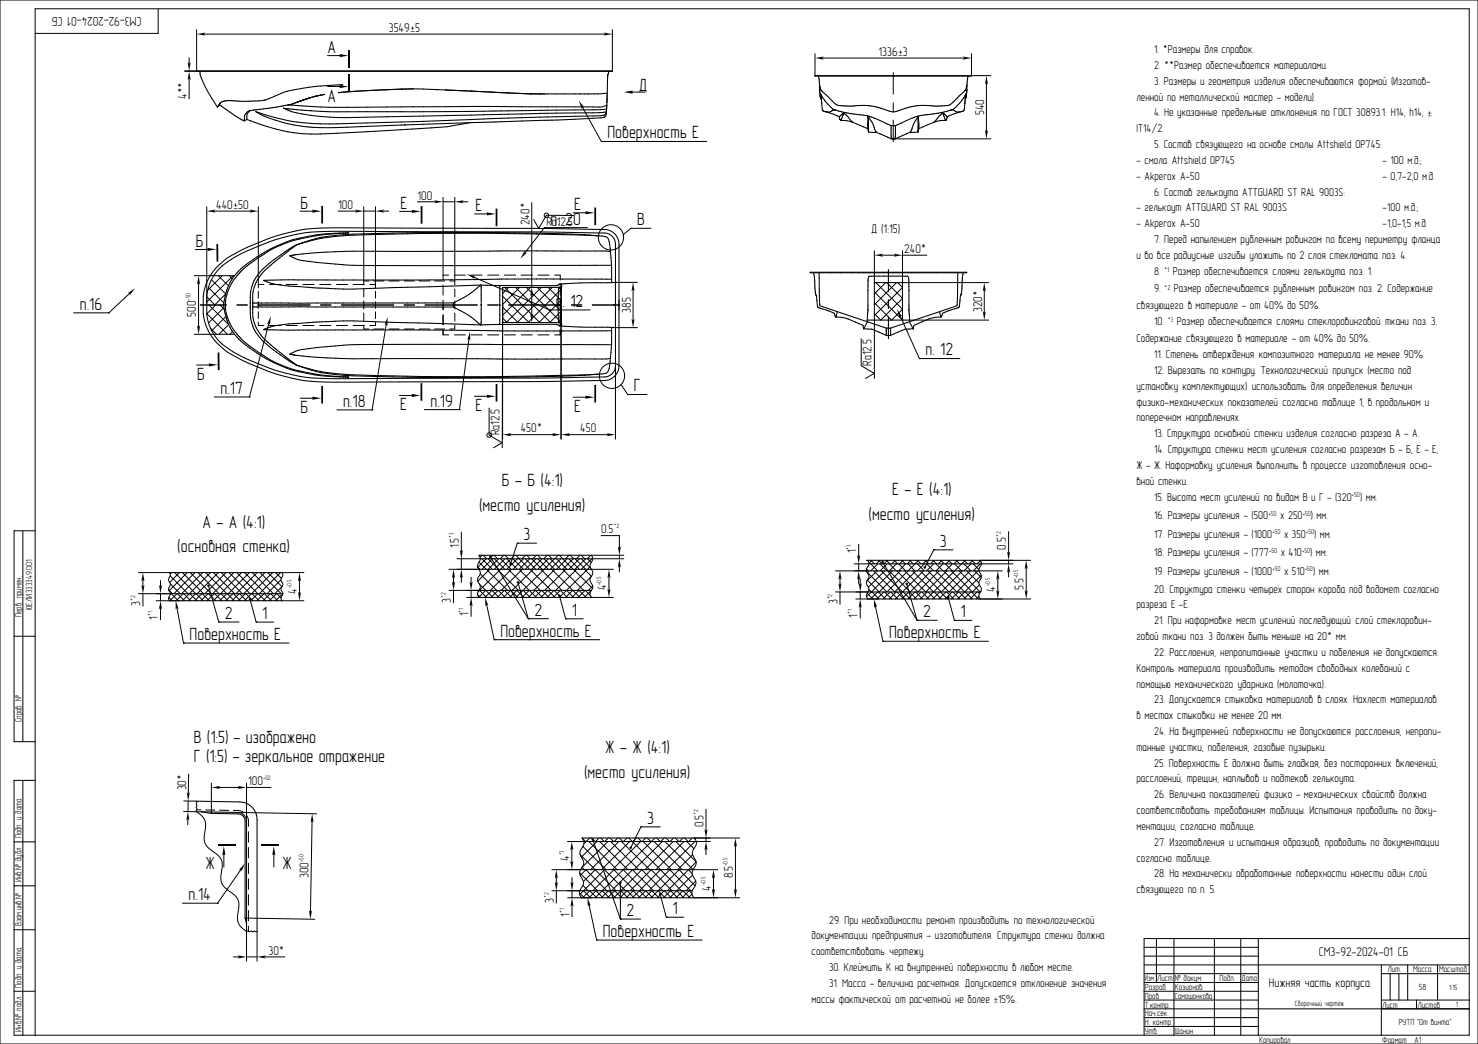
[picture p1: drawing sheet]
<svg xmlns="http://www.w3.org/2000/svg" width="841mm" height="594mm" viewBox="0 0 841 594" stroke-linecap="round" stroke-linejoin="round" font-family="sans-serif">
<g fill="#000">
<path d="M193 31l5 1-5 1zM193 48l5 1-5 1zM127 481l1 5h-2zM156 481l1 5h-2z"/>
<path d="M112 19h5h-1l1 1z" fill-rule="evenodd"/>
<path d="M235 15v1h1h-1v1v-1h-1h1zM234 18h2z" fill-rule="evenodd"/>
<path d="M107 35l1 1 1-1-1 5z" fill-rule="evenodd"/>
<path d="M198 29h1v10h-1z" fill-rule="evenodd"/>
<path d="M343 19h5l-5 1 1-1z" fill-rule="evenodd"/>
<path d="M464 33l5-1-1 1 1 1z" fill-rule="evenodd"/>
<path d="M512 29h1v1l-1 1v-1h-1l1-1zM511 31h2z" fill-rule="evenodd"/>
<path d="M548 32l5 1-5 1 1-1z" fill-rule="evenodd"/>
<path d="M108 41l1 5-1-1-1 1z" fill-rule="evenodd"/>
<path d="M198 42h1v10h-1z" fill-rule="evenodd"/>
<path d="M561 43l1 5-1-1-1 1z" fill-rule="evenodd"/>
<path d="M329 57l4 4h-2v1z" fill-rule="evenodd"/>
<path d="M560 74l1 1 1-1-1 5z" fill-rule="evenodd"/>
<path d="M813 64l1-1v1v1h-1zM813 66h1z" fill-rule="evenodd"/>
<path d="M118 120l5-1-1 1 1 1z" fill-rule="evenodd"/>
<path d="M134 116v1h1h-1v1v-1h-1h1zM133 118l2 1z" fill-rule="evenodd"/>
<path d="M214 120l5-1-1 1 1 1z" fill-rule="evenodd"/>
<path d="M247 114l5 1-5 1 1-1z" fill-rule="evenodd"/>
<path d="M259 115l5-1-1 1 1 1z" fill-rule="evenodd"/>
<path d="M142 119l5 1-5 1 1-1z" fill-rule="evenodd"/>
<path d="M202 119l5 1-5 1 1-1z" fill-rule="evenodd"/>
<path d="M266 156l5 1-2 1 1 1z" fill-rule="evenodd"/>
<path d="M298 143l1 1h1l-4 3z" fill-rule="evenodd"/>
<path d="M73 167l4-3-3 4v-1z" fill-rule="evenodd"/>
<path d="M113 157l1 5-1-1-1 1z" fill-rule="evenodd"/>
<path d="M302 179l1 1v-1v5z" fill-rule="evenodd"/>
<path d="M303 164v5v-1l-1 1z" fill-rule="evenodd"/>
<path d="M360 161l1 5-1-1-1 1z" fill-rule="evenodd"/>
<path d="M112 185l1 1 1-1-1 5z" fill-rule="evenodd"/>
<path d="M154 180v5l-1-1h-1z" fill-rule="evenodd"/>
<path d="M220 180l1 5-1-1-1 1z" fill-rule="evenodd"/>
<path d="M267 189l1 5-1-1-1 1z" fill-rule="evenodd"/>
<path d="M359 181l1 1 1-1-1 5z" fill-rule="evenodd"/>
<path d="M286 247l5-1-1 1 1 1z" fill-rule="evenodd"/>
<path d="M314 246l5 1-5 1 1-1z" fill-rule="evenodd"/>
<path d="M319 247l5-1-1 1 1 1z" fill-rule="evenodd"/>
<path d="M345 246l5 1-5 1 1-1z" fill-rule="evenodd"/>
<path d="M262 313l1 1v-1v5z" fill-rule="evenodd"/>
<path d="M352 311v1l1-1-1 5z" fill-rule="evenodd"/>
<path d="M488 316l1 1v-1v5z" fill-rule="evenodd"/>
<path d="M573 314l1 1 1-1-1 5z" fill-rule="evenodd"/>
<path d="M80 333l1 1 1-1-1 5z" fill-rule="evenodd"/>
<path d="M81 326l1 5-1-1-1 1z" fill-rule="evenodd"/>
<path d="M90 333l1 1 1-1-1 5z" fill-rule="evenodd"/>
<path d="M170 337v1l1-1-1 5z" fill-rule="evenodd"/>
<path d="M170 326l1 5-1-1v1z" fill-rule="evenodd"/>
<path d="M257 331l1 1 1-1-1 5z" fill-rule="evenodd"/>
<path d="M258 324l1 5-1-1-1 1z" fill-rule="evenodd"/>
<path d="M263 324v5v-1l-1 1z" fill-rule="evenodd"/>
<path d="M267 331l1 1 1-1-1 5z" fill-rule="evenodd"/>
<path d="M346 335l1 1v-1v5z" fill-rule="evenodd"/>
<path d="M347 324v5v-1l-1 1z" fill-rule="evenodd"/>
<path d="M352 318l1 5-1-1v1z" fill-rule="evenodd"/>
<path d="M477 332l1 1 1-1-1 5z" fill-rule="evenodd"/>
<path d="M478 325l1 5-1-1-1 1z" fill-rule="evenodd"/>
<path d="M489 332v1l1-1-1 5z" fill-rule="evenodd"/>
<path d="M489 325v5v-1l-1 1z" fill-rule="evenodd"/>
<path d="M567 336l1 1 1-1-1 5z" fill-rule="evenodd"/>
<path d="M568 325l1 5-1-1-1 1z" fill-rule="evenodd"/>
<path d="M574 321l1 5-1-1-1 1z" fill-rule="evenodd"/>
<path d="M583 336l1 1 1-1-1 5z" fill-rule="evenodd"/>
<path d="M584 319l1 5-1-1-1 1z" fill-rule="evenodd"/>
<path d="M91 342l1 5-1-1-1 1z" fill-rule="evenodd"/>
<path d="M100 342l2 5-1-1-1 1z" fill-rule="evenodd"/>
<path d="M268 340l1 5-1-1-1 1z" fill-rule="evenodd"/>
<path d="M276 340l2 5-1-1-1 1z" fill-rule="evenodd"/>
<path d="M489 341l1 5-1-1v1z" fill-rule="evenodd"/>
<path d="M497 341l2 5-1-1-1 1z" fill-rule="evenodd"/>
<path d="M106 451l1 1 1-1-1 5z" fill-rule="evenodd"/>
<path d="M120 448l5-1-1 1 1 1z" fill-rule="evenodd"/>
<path d="M135 447l5 1-5 1 1-1z" fill-rule="evenodd"/>
<path d="M107 462l1 5-1-1-1 1z" fill-rule="evenodd"/>
<path d="M178 463v5v-1l-1 1z" fill-rule="evenodd"/>
<path d="M401 472l1 1 1-1-1 5z" fill-rule="evenodd"/>
<path d="M124 480h10v1h-10z" fill-rule="evenodd"/>
<path d="M139 491l-2 5v-1h-1z" fill-rule="evenodd"/>
<path d="M149 480h10v1h-10z" fill-rule="evenodd"/>
<path d="M317 495v5v-1l-1 1z" fill-rule="evenodd"/>
<path d="M325 490v1l1-1-1 5z" fill-rule="evenodd"/>
<path d="M325 479l1 5-1-1v1z" fill-rule="evenodd"/>
<path d="M402 479l1 5-1-1-1 1z" fill-rule="evenodd"/>
<path d="M406 495l1 5-1-1-1 1z" fill-rule="evenodd"/>
<path d="M418 477l1 5-1-1v1z" fill-rule="evenodd"/>
<path d="M176 518l1 1 1-1-1 5z" fill-rule="evenodd"/>
<path d="M316 502l1 1v-1v5z" fill-rule="evenodd"/>
<path d="M325 502v1l1-1-1 5z" fill-rule="evenodd"/>
<path d="M325 511l1 5-1-1v1z" fill-rule="evenodd"/>
<path d="M334 511l2 5-1-1-1 1z" fill-rule="evenodd"/>
<path d="M405 506l1 1 1-1-1 5z" fill-rule="evenodd"/>
<path d="M418 506v1l1-1-1 5z" fill-rule="evenodd"/>
<path d="M135 544h5l-5 1 1-1z" fill-rule="evenodd"/>
<path d="M146 544h5h-1l1 1z" fill-rule="evenodd"/>
<path d="M566 568h1l1 1h-1zM566 570h2z" fill-rule="evenodd"/>
<circle cx="279" cy="317" r=".7"/>
<circle cx="502" cy="320" r=".7"/>
<circle cx="119" cy="333" r=".7"/>
<circle cx="291" cy="321" r=".7"/>
<circle cx="295" cy="331" r=".7"/>
<circle cx="318" cy="339" r=".7"/>
<circle cx="516" cy="332" r=".7"/>
<circle cx="526" cy="323" r=".7"/>
<circle cx="540" cy="340" r=".7"/>
<circle cx="142" cy="341" r=".7"/>
<circle cx="337" cy="478" r=".7"/>
<circle cx="359" cy="482" r=".7"/>
<circle cx="353" cy="502" r=".7"/>
<circle cx="376" cy="509" r=".7"/>
</g>
<g fill="none" stroke="#000" stroke-width=".57">
<path d="M0 0h841v594h-841zM90 5v14h-70M112 17v24M116 19h228M348 17v24M108 33v3M186 32h7M464 31v12M468 33h81M553 31v12h11M105 40h7M105 41h9"/>
<path d="M108 40v1M108 45v11M125 59h.1M164 60h.1M172 57h-1M172 57l-3 1 3-1M174 56l-2 1M174 56v1M176 56h-2M176 56h.1M176 56h-1M180 55h-2"/>
<path d="M180 55h-1M180 55h.1M182 54l-2 1M186 49h7M187 53h1M192 53h.1M198 52h.1M209 52h.1M220 51h.1M228 51h.1M235 51h.1M254 51h.1"/>
<path d="M268 52h.1M275 52h.1M280 52h.1M281 53h.1M282 53h.1M285 53h.1M289 53h.1M297 53h.1M302 53h.1M307 53h.1M345 54v4M346 44v1"/>
<path d="M346 43h.1M466 51v1M466 52h.1M467 54v1M467 55l1 4M508 41v13M508 59v4M549 55v4M550 54v1M550 52h.1M550 51v1M551 43h-85"/>
<path d="M561 47v28M161 60h.1M230 71h.1M331 61l11 19M345 63h.1M469 63l1 1M470 64h.1M476 63h-2a4 4 0 0 1-4 1M478 67h.1M495 66h.1M500 76h1M507 79h1"/>
<path d="M508 79h.1M508 68v13M508 79h56M509 79h-1M509 79h.1M516 76h.1M522 66h.1M539 67h.1M541 63h1a4 4 0 0 0 5 1M541 63h.1M547 64h.1M547 63v1"/>
<path d="M342 80h.1M342 80h60M118 118v56M147 118v46M207 118v44M214 118v46M248 115h-10M252 112v47M259 112v50M259 115h-7M266 115h-3M303 115v49"/>
<path d="M143 120h-21M203 120h-11M214 120h-7M221 120h-3M310 130h.1M310 130l-11 14M310 130h24M326 123l-15-1-4 8-3-5M340 134h.1M359 130h.1M359 130l-4 3M359 130h11"/>
<path d="M110 157h23M120 159l8 8-6 7M124 157l6 6M126 157l-8 8M130 157l2 2M133 157l-15 15M210 160h-3M218 160h-5M227 160h-6M236 160h-6M244 160h-5M252 157h3"/>
<path d="M253 160h-6M258 157h7M259 160h-3M268 157h6M269 158l44 18M278 157h6M287 157h6M297 157h6M306 157h6M316 157h3v2M42 178h20M62 178h.1"/>
<path d="M74 167l-12 11M113 161v25M114 174h15M118 178l11 12M118 169l4 5M119 164l8 8M119 174l11 11-5 5M123 174l-5 5M125 174l3 2M127 175l-8 9M135 174h6M147 174h29"/>
<path d="M147 162h3M147 166v4M147 177v4M147 172v3M153 162h7M163 162h6M172 162h7M182 162h6M182 174h6M191 162h7M194 174h30M201 162h6"/>
<path d="M207 164v5M207 178v5M207 171v5M210 162h4M214 166v4M214 177v4M214 172v3M230 174h6M242 174h30M252 162v6M252 179v6M252 171v5"/>
<path d="M259 164v5M259 178v5M259 171v5M278 174h5M286 175l9 9M286 169l15 15M287 164l20 20M289 174h30v76M289 164l-3 3M293 164l20 20M296 164l-10 9M300 164l19 19"/>
<path d="M301 164h4M302 164l-16 15M303 168v12M306 164l13 13M308 164l-20 20M312 164l7 7M313 176h.1M313 176h23M314 164l-20 20M318 163l1 2-19 19M319 162v6M319 179v6"/>
<path d="M319 171v5M319 171l-12 13M319 177l-6 7M319 174v76M325 174h6M337 174h15M350 174v76M350 161h13M352 171v6M360 165v17M110 190h23M120 187l3 3"/>
<path d="M129 180l-9 8M132 189l-1 1M147 183v2h3M153 184l-11 42M153 185h7M163 185h6M172 185h7M182 185h6M191 185h7M201 185h6M207 185v2h3M213 187h5"/>
<path d="M214 183v2h-4M220 184l-8 49M221 187h6M230 187h6M239 187h5M247 187h6M252 188v3h3M258 191h7M259 185v2h-3M267 193l-6 40M268 191h6M278 191h6"/>
<path d="M286 181l3 3M287 191h6M297 191h6M301 184h4M306 191h6M319 188v3h-3M350 186h13M340 213h.1M353 219l4 5M122 226h20M142 226h.1M192 233h20"/>
<path d="M212 233h.1M241 233h20M261 233h.1M278 232v16l8 4-5 3M357 224h.1M357 224h11M286 250v-76v81M290 247h25M323 247h23M13 302v120M20 302h-12v120h12M260 318h13"/>
<path d="M263 303v11M263 318v6M273 316v2l-1 4 1 4-1 4 1 4-1 4 1 2M273 320l16 16M274 318l6 6M274 316l-1 1M275 316l2 2M277 318l-5 5M278 318l6 6M279 317l22 35M280 318l-6 6M280 316l-2 2"/>
<path d="M281 316l2 2M281 318l6 6M284 318l-6 6M285 318l6 6M287 316l-2 2M287 318l-6 6M287 316l2 2M288 318l6 6M292 318l6 6M293 316l-21 21M294 316l2 2M294 309h.1"/>
<path d="M294 309l-3 11M294 309h11M294 318l-6 6M295 318l6 6M298 318l-6 6M299 318l6 6M299 316l-2 2M300 316l2 2M301 318l-6 6 12 12M302 318l6 6M305 318l-6 6M305 316l-2 2"/>
<path d="M306 316l2 2M306 318l6 6M309 318l-6 6M310 318l6 6M311 316l-2 2M312 318l-6 6M312 316l2 2M313 318l6 6M317 318l6 6M318 316l-24 24M318 316l19 19M319 318l-6 6"/>
<path d="M323 318l-6 6M324 318l6 6M324 316l-2 2M324 316l2 2M326 318l-6 6 12 12M327 318l6 6M330 318l-6 6M330 316l-2 2M331 316l2 2M331 318l5 5M333 318l-6 6M336 316l-2 2 2 2"/>
<path d="M337 318l-6 6M342 305h10v7M352 316v2M355 316h-18v2l-1 4 1 4-1 4 1 4-1 3v2l1 1h12M355 318h-18M489 310v7M494 319v2l-1 3 1 4-1 3 1 4-1 4 1 2M496 319l2 2M496 319l-2 2M500 319l2 2M501 319l-2 2M504 319l2 2"/>
<path d="M505 319l-2 2M509 319l2 2M509 319l-2 2M513 319l2 2M514 319l-2 2M518 319l2 2M518 319l-2 2M522 319l2 2M523 319l-18 18-12-12M526 319l2 2M527 319l-2 2M531 319l2 2"/>
<path d="M531 313h.1M531 313l-4 9M531 313h11M532 319l-2 2M535 319l2 2M536 319l-2 2M540 319l2 2-4 4M540 319l-2 2M544 319l2 2M545 319l-2 2M549 319l2 2M549 319l-22 22"/>
<path d="M553 319l2 2M554 319l-2 2M557 319l1 1M558 319l-2 2M574 302v13M574 319v2M586 319h-28v2l-1 3 1 4-1 3 1 4-1 4 1 2h28M79 326h17l1 1-1 3 1 2-1 3 1 3-1 2v2M79 338h17M81 330v4M81 338v7M91 330v4"/>
<path d="M91 338v4M96 336l2 2M96 340l2 2M97 328l10 10M97 332l6 6M97 338h.1M97 338l4 4M98 326l-1 1M99 326l12 12-4 4M101 338l-4 4M101 338l4 4M102 326l-5 5"/>
<path d="M104 326l12 12M104 338l-4 4M105 338l4 4M107 326l-11 10M108 338l4 4M108 326l12 12M111 326l-12 12M112 338l4 4M113 326l12 12M115 338l-4 4M115 338l4 4M115 326l-12 12"/>
<path d="M117 326l16 16M118 338l-4 4M119 338l4 4M119 334l6 20M120 326l-16 16M122 326l12 12M122 338l-4 4M122 338l4 4M124 326l-12 12M126 338l4 4M126 326l12 12M129 326l-12 12"/>
<path d="M129 338l-4 4M130 326l12 12M133 338l-4 4M133 338l4 4M133 326l-12 12M135 326l12 12M136 338l-4 4M136 338l4 4M137 326l-16 16M139 326l12 12M140 338l-4 4M140 338l4 4"/>
<path d="M142 326l-12 12M143 338l4 4M144 326l12 12M146 326l-12 12M147 338l-4 4M147 338l4 4M148 326l12 12M150 338l-4 4M150 338l4 4M151 326l-12 12M152 326l8 8-4 4M154 338l-4 4"/>
<path d="M154 338l4 4M155 326l-16 16M157 326l3 3M157 338l-4 4M158 338l2 2M160 326l-12 12M160 330l-8 8M161 338l-4 4M170 330v8M173 326h-13l1 1-1 3 1 2-1 3 1 3-1 2v2M256 324h17M256 336h17"/>
<path d="M258 328v4M258 336v7M263 328v3M266 340h13M268 328v4M268 336v4M272 338l1 2M272 323l1 1M273 332l7 8M273 336l4 4M273 327l10 9M276 340l4-4 4 4"/>
<path d="M276 336l-4 4M279 324l-7 7M283 340l4-4 4 4M283 324l12 12M283 336l-4 4M284 336l4 4M287 340l4-4 4 4M289 324l16 16M291 324l-12 12M294 336l-4 4M294 336l4 4M295 332l6 20"/>
<path d="M297 324l-12 12M298 336l4 4M301 336l-4 4M302 324l12 12M303 324l-12 12M304 340l4-4 4 4M305 336l-4 4M305 336l4 4M308 340l4-4 4 4M308 324l12 12M314 324l16 16M315 340l4-4 4 4"/>
<path d="M315 336l-4 4M315 336l4 4M316 324l-12 12M319 340l3 12M322 324l-12 12M322 336l4 4M325 340l4-4 4 4M326 336l-4 4M328 324l-12 12M332 324l4 4-7 8M336 322l-18 18M336 339l-3-3-4 4"/>
<path d="M336 340h.1M336 336l-4 4M337 324h12M337 333l-2 3M347 328v8M352 322v3M475 325h18M475 337h19M478 329v4M478 337v7M486 321h8M489 321v4"/>
<path d="M489 329v3M489 329v4M489 337v4M493 324l1 1M493 338l4 3M494 335l2 2M495 325l-1 1M495 321l4 4M496 337l4 4M497 325l12 12M499 325l-6 6M499 337l-4 4"/>
<path d="M499 321l-4 4M500 337l4 4M501 321l4 4M502 325l12 12M503 320l19 33M503 337l-4 4M503 337l4 4M503 325l-9 9M505 321l-4 4M506 321l4 4M506 337l-4 4M507 337l4 4"/>
<path d="M508 325l-15 15M510 337l-4 4M510 321l-4 4 12 12 12-12M510 325l12 12 12-12M510 337l4 4M511 321l4 4M512 325l-12 12-6-7M514 337l4 4M515 325l12 12 12-12M515 321l-4 4M516 333l6 20M517 321l4 4"/>
<path d="M517 337l-4 4M517 337l4 4M519 325l12 12M521 337l-4 4M521 337l4 4M521 325l-12 12M522 321l4 4M524 325l12 12 12-12M524 337l-4 4M525 337l4 4M526 325l-16 16M526 321l-4 4"/>
<path d="M527 321l4 4M528 337l-4 4M528 325l12 12 12-12M528 337l4 4M531 321l-4 4M532 337l4 4M532 325l12 12 12-12M533 321l4 4M535 337l-4 4M535 337l4 4M537 321l-4 4M537 325l12 12"/>
<path d="M538 321l4 4M538 337l-4 4M539 337l4 4M541 325l12 12 4-4M542 337l-4 4M542 337l4 4M543 321l4 4M545 337l-4 4M546 325l12 12v-1M546 337l4 4M548 321l4 4M549 337l4 4"/>
<path d="M550 325l7 7M552 337l-4 4M553 321l-4 4M553 337l4 4M554 321l3 3M555 325l3 4M556 337l-4 4M556 337l1 1M557 339l-2 2M557 325h13M558 321l-4 4M558 327l-13 14"/>
<path d="M558 321h18M568 329v8M574 325v3M584 323v14M89 342h13M91 346v7M101 346l3 20M125 354h.1M125 354h11M142 342l4 12M146 354h.1M146 354h10"/>
<path d="M160 342h.1M160 342h13M268 344v7M277 344l4 20M301 352h.1M301 352h11M322 352h.1M322 352h10M487 341h13M489 345v7M498 345l4 20M522 353h.1"/>
<path d="M522 353h11M540 341l3 12M543 353h.1M543 353h10M8 362h12M104 366h.1M104 366h60M281 364h.1M281 364h60M502 365h.1M502 365h60M13 444v145"/>
<path d="M20 444h-12v145h828v-584h-816v584M105 456h7v6M107 456v6M107 440v12M120 446v17M124 448h12M140 446v21M140 448h14M8 479h12M104 462h8M107 466v3M112 462a10 10 0 0 1 4 13 9 9 0 0 0 6 10 9 9 0 0 1 4 12 9 9 0 0 0 6 11 9 9 0 0 1 3 12 8 8 0 0 0 5 10"/>
<path d="M112 461h2M117 461h5M125 461h5M133 461h3l2 1M135 462l45 1M141 464v2v4M141 473v6M178 467l-1 52M323 479h9M333 479l-2-2a5 5 0 0 1-1 7 8 8 0 0 0 2 6l-1 3a5 5 0 0 0 1 8 10 10 0 0 1-2 7l1 3M335 479l16 16M336 477l-4 3"/>
<path d="M337 477l2 2M338 478l15 45M340 479l-9 9M341 477l-2 2M341 479l16 16M342 477l2 2M346 479l-15 15M346 477l-2 2M347 477l2 2M347 479l16 16M351 477l-2 2M352 479l-16 16"/>
<path d="M352 477l2 2M354 479l16 16M357 477l-2 2M358 477l30 30M358 479l-16 16M362 477l-2 2M363 477l2 2M364 479l-16 16M365 470h.1M365 470l-6 12M365 470h11M366 479l16 16"/>
<path d="M367 477l-2 2M368 477l2 2M372 479l16 16M373 477l-34 34M374 477l2 2M377 479l-16 16M378 477l-2 2M378 479l16 16h14M379 477l2 2M383 479l-16 16M383 477l-2 2M384 477l2 2"/>
<path d="M385 479l11 11M389 477l-2 2M389 479l-16 16M390 477l2 2M391 479l4 4M394 477l-2 2M395 477l1 1M395 479l-16 16M396 479h8M402 460v13M402 477v2M421 477h-26a5 5 0 0 1-1 7 8 8 0 0 0 2 6l-1 3a5 5 0 0 0 1 8 10 10 0 0 1-2 7l1 3h26"/>
<path d="M127 486v7M137 495l-13 19M141 482v6M141 491v6M156 486v7M314 495h16M317 499v4M325 483v8M325 499v4M330 497l10 10M330 486l21 21M330 498l3-3 12 12"/>
<path d="M331 493l2 2M332 482l13 13M339 495l-7 7M349 495l12 12M349 495l-12 12M355 495l12 12M360 495l12 12M360 495l-12 12M370 495l12 12M371 495l-12 12M376 495l-16 16M381 495l12 12"/>
<path d="M381 495l-12 12M392 495l2 2M394 498l-13 13M394 486l-8 9M396 490l-16 17M402 483v3M406 499v8M418 481v26M8 504h12M104 514h20M124 514h.1M141 500v6"/>
<path d="M141 509v6M141 518v6M314 507h16M317 507v7M323 511h14M325 507v4M325 515v7M330 508l3 3M332 511l4-4 4 4M332 504l3 3M332 507l4 4M335 511l4-4 4 4"/>
<path d="M335 515l4 20M342 511l4-4 4 4M343 507l4 4M346 511l4-4 4 4M353 511l4-4 4 4M353 503v20M353 507l4 4M356 507l-12-12-14 14M356 511l4-4 4 4M363 511l4-4 4 4M364 507l4 4M367 511l4-4 4 4"/>
<path d="M374 511l4-4 4 4M374 507l4 4M376 509l3 13M377 507l-12-12-16 16M378 511l4-4 4 4M385 511l4-4 4 4M385 507l4 4M394 508l-2-1-4 4M394 509l-2 2M396 504l-10-9-16 16M396 501l-6 6M8 529h12"/>
<path d="M139 522l40 1M140 530h6v17M140 530v17M141 527v3M339 535h.1M339 535h61M353 523h.1M353 523h11M379 522h.1M379 522h10M651 539h65M658 534v25"/>
<path d="M668 534v55M691 534v55M706 534v55M716 534v55M836 534h-185v55M133 544h3M140 544h6M150 544h12M651 549h185M651 554h65M651 559h65M651 544h65"/>
<path d="M786 554h50M786 549v40M791 554v15M796 554v15M801 549v20M818 549v20M8 564h12M651 574h185M651 564h65M651 569h65M651 579h65M786 569h50"/>
<path d="M806 569v5M651 584h65"/>
<circle cx="311" cy="122" r="1.2"/>
<circle cx="348" cy="135" r="7"/>
<circle cx="348" cy="214" r="7"/>
<circle cx="278" cy="248" r="1.2"/>
</g>
<g fill="none" stroke="#000" stroke-width=".6">
<path d="M112 40h236M112 41h236M114 41v2a75 75 0 0 0 10 18M125 60l14 9M125 60l-1 1M125 59v1M151 57h.1M164 60l28 1h83h66l4-1M166 59l-22 4a5 5 0 0 0-4 2l-1 1v3M171 57l-5 2M176 56l-5 1M188 53l-12 3"/>
<path d="M195 48l-19 2-11 1-5 2a42 42 0 0 1-25 4 10 10 0 0 0-10 2l-1 2M345 60v6l-3 1-144 5a93 93 0 0 1-53-8 120 120 0 0 0 53 6l144-4 3-1v-5M346 53h-44l-27-1a438 438 0 0 0-66 0 125 125 0 0 0-33 4M346 43l-1 17M346 43h.1M346 41v2M466 48l1 7M466 51h.1M467 55v-2a23 23 0 0 0 8 9l7 2a51 51 0 0 1 19 5l6 2M467 50h.1M467 55h.1M467 55v1"/>
<path d="M467 56h.1M467 54l1 9M549 56h.1M549 54l-1 9M550 55l-1 1M550 55h.1M550 50h.1M550 50l1-7h2h-89h2l1 7M550 50l-1 1-6 6a9 9 0 0 1-9 3h-2a37 37 0 0 0-19 2l-5 2-5-2a47 47 0 0 0-21-2h-3a6 6 0 0 1-6-3l-6-6v-1M550 55v-2a23 23 0 0 1-9 9l-7 2a51 51 0 0 0-18 5l-6 2h-3M550 51h.1M550 48v7"/>
<path d="M139 69h.1M140 68h.1M140 68a97 97 0 0 0 47 8l33-2a326 326 0 0 0 47-4M140 68l-1 1M142 63l-1 2-1 3M345 62l-77 1-76 1-15-1-16-1a85 85 0 0 0 37 5l147-3M468 63h.1M468 63l9 3M477 66l1 2M478 68h.1M478 68v1M478 69h.1"/>
<path d="M478 69l7 1M480 65l-3 1M480 65h.1M480 64l5 6M480 64l-2 5M480 64v1M485 70l9 3M494 73v2M494 66l2 4 3 5M494 66v9M494 66v7M494 75h.1"/>
<path d="M494 75h5M499 75h.1M499 75l1 1M501 76l6 3M507 79h3M507 79h.1M507 71v8M509 71l1 8M516 76l-6 3M518 75l-2 1M518 75h.1M522 75h-4"/>
<path d="M522 75h.1M523 66l-3 4-2 5M523 66v7M523 66l-1 9M523 73l-1 2M536 64l-4 5-9 4M536 64l2 5M536 64h1M537 64h.1M537 64v1M537 65h.1M537 65l2 1"/>
<path d="M538 69l-7 1M538 68v1M538 68h.1M539 68h-1M539 68h.1M539 66v2M548 63l-9 3M548 63h.1M168 140l-10 6a32 32 0 0 0-15 19v2a37 37 0 0 0 2 22l4 4 5 5 15 10M168 140l-10 8a31 31 0 0 0-13 16l-1 3v5M169 139l-1 1M197 133a95 95 0 0 0-39 7 58 58 0 0 0-27 21 27 27 0 0 0 4 31 78 78 0 0 0 38 20l11 2 14 1"/>
<path d="M197 133a87 87 0 0 0-46 11 48 48 0 0 0-20 19 25 25 0 0 0 7 30l1 1a80 80 0 0 0 35 18l9 1 15 2M198 133h-1M198 133h.1M335 134l-35-1a1797 1797 0 0 0-101 0 82 82 0 0 0-30 6M335 134l10 1h1l1 4 1 12M335 134l-63-1-71 1a105 105 0 0 0-32 5M126 152l10-7 16-7 12-3 12-3h20l145 1a7 7 0 0 1 9 6v70a7 7 0 0 1-9 6h-145h-20l-10-2-12-3-16-7-10-6a26 26 0 0 1-10-18v-12a26 26 0 0 1 8-15zM126 149a28 28 0 0 0-10 20v10a28 28 0 0 0 10 19M127 149l3-3 8-4 15-6 11-4 12-2h20l144 1a10 10 0 0 1 11 4l1 4v69a9 9 0 0 1-11 9h-145h-20l-12-2-11-4-15-6-8-4-3-3M347 143h-5h-143l-19 1-15 2a20 20 0 0 0 10 3l11 1a263 263 0 0 0 38 1h124v10M348 159l-198 1 6 2 8 1 31 1 78-2M144 175v5l1 3a31 31 0 0 0 13 16l11 9"/>
<path d="M144 172v1M144 175h114M144 173h.1M144 175h.1M144 173v2M258 174h.1M258 174v1M258 172h-114M258 172v2M258 175a51 51 0 0 1 15 10M273 162l-1 2a51 51 0 0 1-14 8M273 162l1 12"/>
<path d="M273 162h11M274 174h.1M274 174l-1 11M284 162h.1M284 162v23M318 174h.1M318 174v10M318 163l-32 1v19l1 1h31M318 163v1M318 163v11M318 163h.1M318 164h.1"/>
<path d="M318 164h1M319 174h.1M319 162l-3 1-32-1M319 164h.1M319 162h.1M319 174v9M319 164v10M320 162v24M350 174h.1M350 161l-31 1M352 174h.1M273 185l-78-2-31 1-8 2-6 2h198"/>
<path d="M284 185h-11M284 185h32h3M284 185h.1M318 184h.1M319 185h.1M319 183l-1 1M319 183h.1M319 185l31 1M348 196l-2 15-1 1-5 1M348 196h-136a265 265 0 0 0-41 3l-6 3h5a516 516 0 0 0 68 2h104h5M348 186v10M169 208a85 85 0 0 0 32 6 1996 1996 0 0 0 110 0l24-1"/>
<path d="M169 208a105 105 0 0 0 32 5l71 1 63-1M198 215h.1M340 213h-5M273 318h64M337 316h-64M493 319h65M96 338h64M96 326h64M273 324h64M273 340h64M273 336h64M493 325h64"/>
<path d="M494 337h64M494 321h64M96 342h64M494 341h64M112 456h24a10 10 0 0 1 10 10v64M112 462h23a5 5 0 0 1 5 5v63M115 462l5 1h15a4 4 0 0 1 4 4v55l1 4M331 477h64M332 479h64M330 495h64M330 507h64M331 511h64"/>
</g>
<path d="M118 174h.1M347 174h.1" fill="none" stroke="#40ff40" stroke-width=".6"/>
<path d="M347 151h.1M118 174h.1M347 196h.1" fill="none" stroke="#4040ff" stroke-width=".6"/>
<g fill="#000">
<circle cx="248" cy="51" r=".3"/>
<circle cx="508" cy="43" r=".3"/>
</g>
<g fill="#fff">
<path d="M185 50h7v9h-7z" fill-rule="evenodd"/>
<path d="M185 22h7v9h-7z" fill-rule="evenodd"/>
</g>
<g fill="#000">
<path d="M178 119l5 1-5 1zM178 226l5 1h-5z"/>
<path d="M183 117h1v10h-1z" fill-rule="evenodd"/>
<path d="M183 220h1v10h-1z" fill-rule="evenodd"/>
</g>
<path d="M171 120h7M171 227h7" fill="none" stroke="#000" stroke-width=".57"/>
<g fill="#fff">
<path d="M170 227h7v9h-7z" fill-rule="evenodd"/>
<path d="M170 111h7v9h-7z" fill-rule="evenodd"/>
</g>
<g fill="#000">
<path d="M355 52h5v1zM234 119l5 1-5 1zM277 121l5 1-5 1zM333 120l5 1-5 1zM118 141l5 1-5 1zM119 207l5 1-5 1zM234 224l5 1-5 1zM277 225h5l-5 1zM333 225l5 1-5 1z"/>
<path d="M239 117h1v10h-1z" fill-rule="evenodd"/>
<path d="M282 119h1v10h-1z" fill-rule="evenodd"/>
<path d="M338 118h1v10h-1z" fill-rule="evenodd"/>
<path d="M123 139h1v10h-1z" fill-rule="evenodd"/>
<path d="M498 145l5-1-1 1 1 1z" fill-rule="evenodd"/>
<path d="M509 144l5 1-5 1 1-1z" fill-rule="evenodd"/>
<path d="M559 177l1 1 1-1-1 5z" fill-rule="evenodd"/>
<path d="M560 161l1 5-1-1-1 1z" fill-rule="evenodd"/>
<path d="M510 176l3 4h-1v1z" fill-rule="evenodd"/>
<path d="M124 201h1v10h-1z" fill-rule="evenodd"/>
<path d="M239 218h1v10h-1z" fill-rule="evenodd"/>
<path d="M282 218h1v10h-1z" fill-rule="evenodd"/>
<path d="M338 219h1v10h-1z" fill-rule="evenodd"/>
</g>
<g fill="none" stroke="#000" stroke-width=".57">
<path d="M360 52h7M227 120h7M270 122h7M326 121h7M118 142h-7M498 143v18M502 145h8M506 154v12M514 145h13M514 143v18h49M494 165h.1M498 166l16 16"/>
<path d="M498 161h.1M498 161l16 15-7 6-9-10M504 161l-6 6M505 161l9 9-13 12-3-3M506 171v4M510 161l-12 12M511 161l3 3-16 16M512 180l11 24M517 165h.1M560 165v13M490 193v15l7 4-4 3M493 183h1"/>
<path d="M498 182v33M506 180v13M514 182h.1M518 182h45M518 183h-1M119 208h-7M523 204h.1M523 204h23M227 225h7M270 225h7M326 226h7"/>
</g>
<g fill="none" stroke="#000" stroke-width=".6">
<path d="M461 155h89zM463 155l1 12M466 155v19l38 13M545 155v19l-38 13M548 155l-1 12M464 167h.1M464 167v1M464 168h.1M464 168l1 3M465 171h.1M465 171l1 4M466 175h.1"/>
<path d="M466 175l9 3v2M475 180h.1M476 177v3M494 165l-1 18M494 165v-6l1-2h16h6v2v6M517 165l1 18M535 177v3M536 180h.1M545 175l-9 3v2M545 175h.1M546 175h-1M546 171l-1 4"/>
<path d="M546 171h.1M547 168h.1M547 168l-1 3M547 167v1M547 167h.1M475 180h1M476 180l7 1 8 4v2M491 187h.1M491 187a29 29 0 0 1 14 4h2M493 182h25M494 183l-3 4M498 182v-21h16v21"/>
<path d="M504 187h3M504 187v4M507 187v4M517 183l3 4M520 187h-5l-8 4M520 187h.1M535 180l-6 1-9 4v2M535 180h.1M536 180h-1"/>
</g>
<g font-size="8.9">
<text x="186" y="30">А</text>
<text x="363" y="52">Д</text>
<text x="186" y="58">А</text>
<text x="346" y="79">Поверхность Е</text>
<text x="171" y="119">Б</text>
<text x="228" y="119">Е</text>
<text x="327" y="120">Е</text>
<text x="271" y="120">Е</text>
<text x="313" y="128">п. 20</text>
<text x="362" y="128">В</text>
<text x="111" y="140">Б</text>
<text x="45" y="176">п.16</text>
<text x="316" y="175">п. 12</text>
<text x="527" y="202">п. 12</text>
<text x="112" y="216">Б</text>
<text x="125" y="224">п.17</text>
<text x="361" y="223">Г</text>
<text x="195" y="231">п.18</text>
<text x="228" y="234">Е</text>
<text x="245" y="231">п.19</text>
<text x="271" y="234">Е</text>
<text x="171" y="235">Б</text>
<text x="327" y="235">Е</text>
<text x="286" y="277">Б - Б (4:1)</text>
<text x="508" y="282">Е - Е (4:1)</text>
<text x="273" y="291">(место усиления)</text>
<text x="494" y="296">(место усиления)</text>
<text x="115" y="300">А - А (4:1)</text>
<text x="298" y="307">3</text>
<text x="535" y="311">3</text>
<text x="101" y="314">(основная стенка)</text>
<text x="128" y="352">2</text>
<text x="149" y="352">1</text>
<text x="304" y="350">2</text>
<text x="325" y="350">1</text>
<text x="525" y="351">2</text>
<text x="547" y="351">1</text>
<text x="108" y="364">Поверхность Е</text>
<text x="285" y="362">Поверхность Е</text>
<text x="506" y="363">Поверхность Е</text>
<text x="110" y="423">В (1:5) - изображено</text>
<text x="344" y="429">Ж - Ж (4:1)</text>
<text x="110" y="433">Г (1:5) - зеркальное отражение</text>
<text x="332" y="443">(место усиления)</text>
<text x="368" y="469">3</text>
<text x="117" y="494">Ж</text>
<text x="161" y="494">Ж</text>
<text x="107" y="512">п.14</text>
<text x="356" y="521">2</text>
<text x="383" y="520">1</text>
<text x="343" y="533">Поверхность Е</text>
</g>
<g font-size="6.3">
<text x="81" y="10" transform="rotate(-180 81 10)">СМ3-92-2024-01 СБ</text>
<text x="221" y="18">3549</text>
<text x="236" y="18">5</text>
<text x="500" y="32">1336</text>
<text x="514" y="32">3</text>
<text x="106" y="56" transform="rotate(-90 106 56)">4**</text>
<text x="560" y="66" transform="rotate(-90 560 66)">540</text>
<text x="238" y="114">100</text>
<text x="123" y="119">440</text>
<text x="136" y="119">50</text>
<text x="192" y="119">100</text>
<text x="301" y="128" transform="rotate(-90 301 128)">240*</text>
<text x="311" y="128">Ra12.5</text>
<text x="496" y="133">Д (1:15)</text>
<text x="515" y="144">240*</text>
<text x="359" y="178" transform="rotate(-90 359 178)">385</text>
<text x="559" y="178" transform="rotate(-90 559 178)">320*</text>
<text x="111" y="180" transform="rotate(-90 111 180)">500</text>
<text x="496" y="208" transform="rotate(-90 496 208)">Ra12.5</text>
<text x="284" y="248" transform="rotate(-90 284 248)">Ra12.5</text>
<text x="296" y="246">450*</text>
<text x="330" y="246">450</text>
<text x="342" y="303">0.5</text>
<text x="261" y="312" transform="rotate(-90 261 312)">1.5</text>
<text x="487" y="315" transform="rotate(-90 487 315)">1</text>
<text x="572" y="313" transform="rotate(-90 572 313)">0.5</text>
<text x="345" y="336" transform="rotate(-90 345 336)">4</text>
<text x="582" y="336" transform="rotate(-90 582 336)">5.5</text>
<text x="169" y="338" transform="rotate(-90 169 338)">4</text>
<text x="566" y="337" transform="rotate(-90 566 337)">4</text>
<text x="80" y="345" transform="rotate(-90 80 345)">3</text>
<text x="257" y="343" transform="rotate(-90 257 343)">3</text>
<text x="476" y="344" transform="rotate(-90 476 344)">3</text>
<text x="90" y="353" transform="rotate(-90 90 353)">1</text>
<text x="267" y="351" transform="rotate(-90 267 351)">1</text>
<text x="488" y="352" transform="rotate(-90 488 352)">1</text>
<text x="106" y="450" transform="rotate(-89 106 450)">30*</text>
<text x="141" y="447">100</text>
<text x="400" y="471" transform="rotate(-90 400 471)">0.5</text>
<text x="324" y="490" transform="rotate(-90 324 490)">4</text>
<text x="175" y="500" transform="rotate(-89 175 500)">300</text>
<text x="417" y="500" transform="rotate(-90 417 500)">8.5</text>
<text x="404" y="507" transform="rotate(-90 404 507)">4</text>
<text x="315" y="514" transform="rotate(-90 315 514)">3</text>
<text x="324" y="522" transform="rotate(-90 324 522)">1</text>
<text x="153" y="543">30*</text>
<text x="750" y="544">СМ3-92-2024-01 СБ</text>
<text x="722" y="562">Нижняя часть корпуса</text>
</g>
<g font-size="5.7">
<text x="657" y="30">1. *Размеры для справок.</text>
<text x="657" y="39">2. **Размер обеспечивается материалами.</text>
<text x="657" y="48">3. Размеры и геометрия изделия обеспечиваются формой (Изготов-</text>
<text x="647" y="57">ленной по металлической мастер - модели).</text>
<text x="657" y="66">4. Не указанные предельные отклонения по ГОСТ 30893.1: H14, h14,</text>
<text x="647" y="75">IT14/2.</text>
<text x="657" y="84">5. Состав связующего на основе смолы Attshield OP745:</text>
<text x="647" y="93">- смола Attshield OP745</text>
<text x="787" y="93">- 100 м.д.;</text>
<text x="647" y="102">- Akperox A-50</text>
<text x="787" y="102">- 0,7-2,0 м.д.</text>
<text x="657" y="111">6. Состав гелькоута ATTGUARD ST RAL 9003S:</text>
<text x="647" y="120">- гелькоут ATTGUARD ST RAL 9003S</text>
<text x="787" y="120">-100 м.д.;</text>
<text x="647" y="129">- Akperox A-50</text>
<text x="787" y="129">-1,0-1,5 м.д.</text>
<text x="657" y="138">7. Перед напылением рубленным ровингом по всему периметру фланца</text>
<text x="647" y="147">и во все радиусные изгибы уложить по 2 слоя стекломата поз. 4.</text>
<text x="657" y="156">8.</text>
<text x="667" y="156">Размер обеспечивается слоями гелькоута поз. 1.</text>
<text x="657" y="166">9.</text>
<text x="668" y="166">Размер обеспечивается рубленным ровингом поз. 2. Содержание</text>
<text x="647" y="176">связующего в материале - от 40% до 50%.</text>
<text x="657" y="185">10.</text>
<text x="670" y="185">Размер обеспечивается слоями стеклоровинговой ткани поз. 3.</text>
<text x="647" y="195">Содержание связующего в материале - от 40% до 50%.</text>
<text x="657" y="204">11. Степень отверждения композитного материала не менее 90%.</text>
<text x="657" y="213">12. Вырезать по контуру. Технологический припуск (место под</text>
<text x="647" y="222">установку комплектующих) использовать для определения величин</text>
<text x="647" y="231">физико-механических показателей согласно таблице 1, в продольном и</text>
<text x="647" y="240">поперечном направлениях.</text>
<text x="657" y="249">13. Структура основной стенки изделия согласно разреза А - А.</text>
<text x="657" y="258">14. Структура стенки мест усиления согласно разрезам Б - Б, Е - Е,</text>
<text x="647" y="267">Ж - Ж. Наформовку усиления выполнить в процессе изготовления осно-</text>
<text x="647" y="276">вной стенки.</text>
<text x="657" y="285">15. Высота мест усилений по видам В и Г - (320</text>
<text x="774" y="285">) мм.</text>
<text x="657" y="296">16. Размеры усиления - (500</text>
<text x="728" y="296">х 250</text>
<text x="746" y="296">) мм.</text>
<text x="657" y="306">17. Размеры усиления - (1000</text>
<text x="731" y="306">х 350</text>
<text x="748" y="306">) мм.</text>
<text x="657" y="316">18. Размеры усиления - (777</text>
<text x="729" y="316">х 410</text>
<text x="746" y="316">) мм.</text>
<text x="657" y="327">19. Размеры усиления - (1000</text>
<text x="731" y="327">х 510</text>
<text x="747" y="327">) мм.</text>
<text x="657" y="337">20. Структура стенки четырех сторон короба под водомет согласно</text>
<text x="647" y="346">разреза Е -Е.</text>
<text x="657" y="355">21. При наформовке мест усилений последующий слой стеклоровин-</text>
<text x="647" y="364">говой ткани поз. 3 должен быть меньше на 20* мм.</text>
<text x="657" y="373">22. Расслоения, непропитанные участки и побеления не допускаются.</text>
<text x="647" y="382">Контроль материала производить методом свободных колебаний с</text>
<text x="647" y="391">помощью механического ударника (молоточка).</text>
<text x="657" y="400">23. Допускается стыковка материалов в слоях. Нахлест материалов</text>
<text x="647" y="409">в местах стыковки не менее 20 мм.</text>
<text x="657" y="418">24. На внутренней поверхности не допускаются расслоения, непропи-</text>
<text x="647" y="427">танные участки, побеления, газовые пузырьки.</text>
<text x="657" y="436">25. Поверхность Е должна быть гладкая, без посторонних включений,</text>
<text x="647" y="445">расслоений, трещин, наплывов и подтеков гелькоута.</text>
<text x="657" y="454">26. Величина показателей физико - механических свойств должна</text>
<text x="647" y="463">соответствовать требованиям таблицы. Испытания проводить по доку-</text>
<text x="647" y="472">ментации, согласно таблице.</text>
<text x="657" y="481">27. Изготовления и испытания образцов, проводить по документации</text>
<text x="647" y="490">согласно таблице.</text>
<text x="657" y="499">28. На механически обработанные поверхности нанести один слой</text>
<text x="647" y="508">связующего по п. 5.</text>
<text x="472" y="525">29. При необходимости ремонт производить по технологической</text>
<text x="462" y="534">документации предприятия - изготовителя. Структура стенки должна</text>
<text x="462" y="543">соответствовать чертежу.</text>
<text x="472" y="552">30. Клеймить К на внутренней поверхности в любом месте.</text>
<text x="472" y="561">31. Масса - величина расчетная. Допускается отклонение значения</text>
<text x="462" y="570">массы фактической от расчетной не более</text>
<text x="568" y="570">15%.</text>
</g>
<g font-size="4.4">
<text x="18" y="347" transform="rotate(-90 18 347)">ЮЕЛИ.333349.001</text>
<text x="12" y="351" transform="rotate(-90 12 351)">Перв. примен.</text>
<text x="12" y="411" transform="rotate(-90 12 411)">Справ. №</text>
<text x="12" y="477" transform="rotate(-90 12 477)">Подп. и дата</text>
<text x="12" y="502" transform="rotate(-90 12 502)">Инв.№ дубл.</text>
<text x="12" y="527" transform="rotate(-90 12 527)">Взам.инв.№</text>
<text x="789" y="553">Лит.</text>
<text x="804" y="553">Масса</text>
<text x="819" y="553">Масштаб</text>
<text x="12" y="562" transform="rotate(-90 12 562)">Подп. и дата</text>
<text x="652" y="558">Изм.</text>
<text x="652" y="563">Разраб.</text>
<text x="659" y="558">Лист</text>
<text x="669" y="558">№ докум.</text>
<text x="669" y="563">Козионов</text>
<text x="694" y="558">Подп.</text>
<text x="707" y="558">Дата</text>
<text x="807" y="563">58</text>
<text x="652" y="568">Пров.</text>
<text x="669" y="568">Самошонкова</text>
<text x="652" y="573">Т.контр.</text>
<text x="787" y="573">Лист</text>
<text x="807" y="573">Листов</text>
<text x="652" y="578">Нач.сек.</text>
<text x="12" y="587" transform="rotate(-90 12 587)">Инв.№ подл.</text>
<text x="652" y="583">Н. контр.</text>
<text x="796" y="583">РУТП &quot;От винта&quot;</text>
<text x="652" y="588">Утв.</text>
<text x="669" y="588">Шанин</text>
<text x="717" y="593">Копировал</text>
<text x="787" y="593">Формат</text>
<text x="805" y="593">A1</text>
</g>
<g font-size="3.8">
<text x="825" y="563">1:15</text>
<text x="737" y="572">Сборочный чертёж</text>
<text x="828" y="573">1</text>
</g>
<g font-size="3.4">
<text x="662" y="155">*1</text>
<text x="662" y="165">*2</text>
<text x="664" y="183">*3</text>
<text x="769" y="283">+50</text>
<text x="722" y="293">+50</text>
<text x="741" y="293">+50</text>
<text x="724" y="304">+50</text>
<text x="743" y="304">+50</text>
<text x="722" y="314">+50</text>
<text x="741" y="314">+50</text>
<text x="724" y="325">+50</text>
<text x="743" y="325">+50</text>
</g>
<g font-size="3.2">
<text x="108" y="171" transform="rotate(-90 108 171)">+50</text>
<text x="258" y="306" transform="rotate(-90 258 306)">*3</text>
<text x="349" y="300">*2</text>
<text x="569" y="306" transform="rotate(-90 569 306)">*2</text>
<text x="484" y="313" transform="rotate(-90 484 313)">*3</text>
<text x="579" y="329" transform="rotate(-90 579 329)">+0.5</text>
<text x="166" y="335" transform="rotate(-90 166 335)">+0.5</text>
<text x="342" y="333" transform="rotate(-90 342 333)">+0.5</text>
<text x="563" y="334" transform="rotate(-90 563 334)">+0.5</text>
<text x="254" y="340" transform="rotate(-90 254 340)">*2</text>
<text x="473" y="341" transform="rotate(-90 473 341)">*2</text>
<text x="77" y="342" transform="rotate(-90 77 342)">*2</text>
<text x="87" y="350" transform="rotate(-90 87 350)">*1</text>
<text x="264" y="349" transform="rotate(-90 264 349)">*1</text>
<text x="485" y="349" transform="rotate(-90 485 349)">*1</text>
<text x="150" y="444">+50</text>
<text x="397" y="464" transform="rotate(-90 397 464)">*2</text>
<text x="173" y="490" transform="rotate(-89 173 490)">+50</text>
<text x="321" y="487" transform="rotate(-90 321 487)">*3</text>
<text x="414" y="493" transform="rotate(-90 414 493)">+0.5</text>
<text x="401" y="504" transform="rotate(-90 401 504)">+0.5</text>
<text x="312" y="511" transform="rotate(-90 312 511)">*2</text>
<text x="321" y="519" transform="rotate(-90 321 519)">*1</text>
</g>
</svg>
